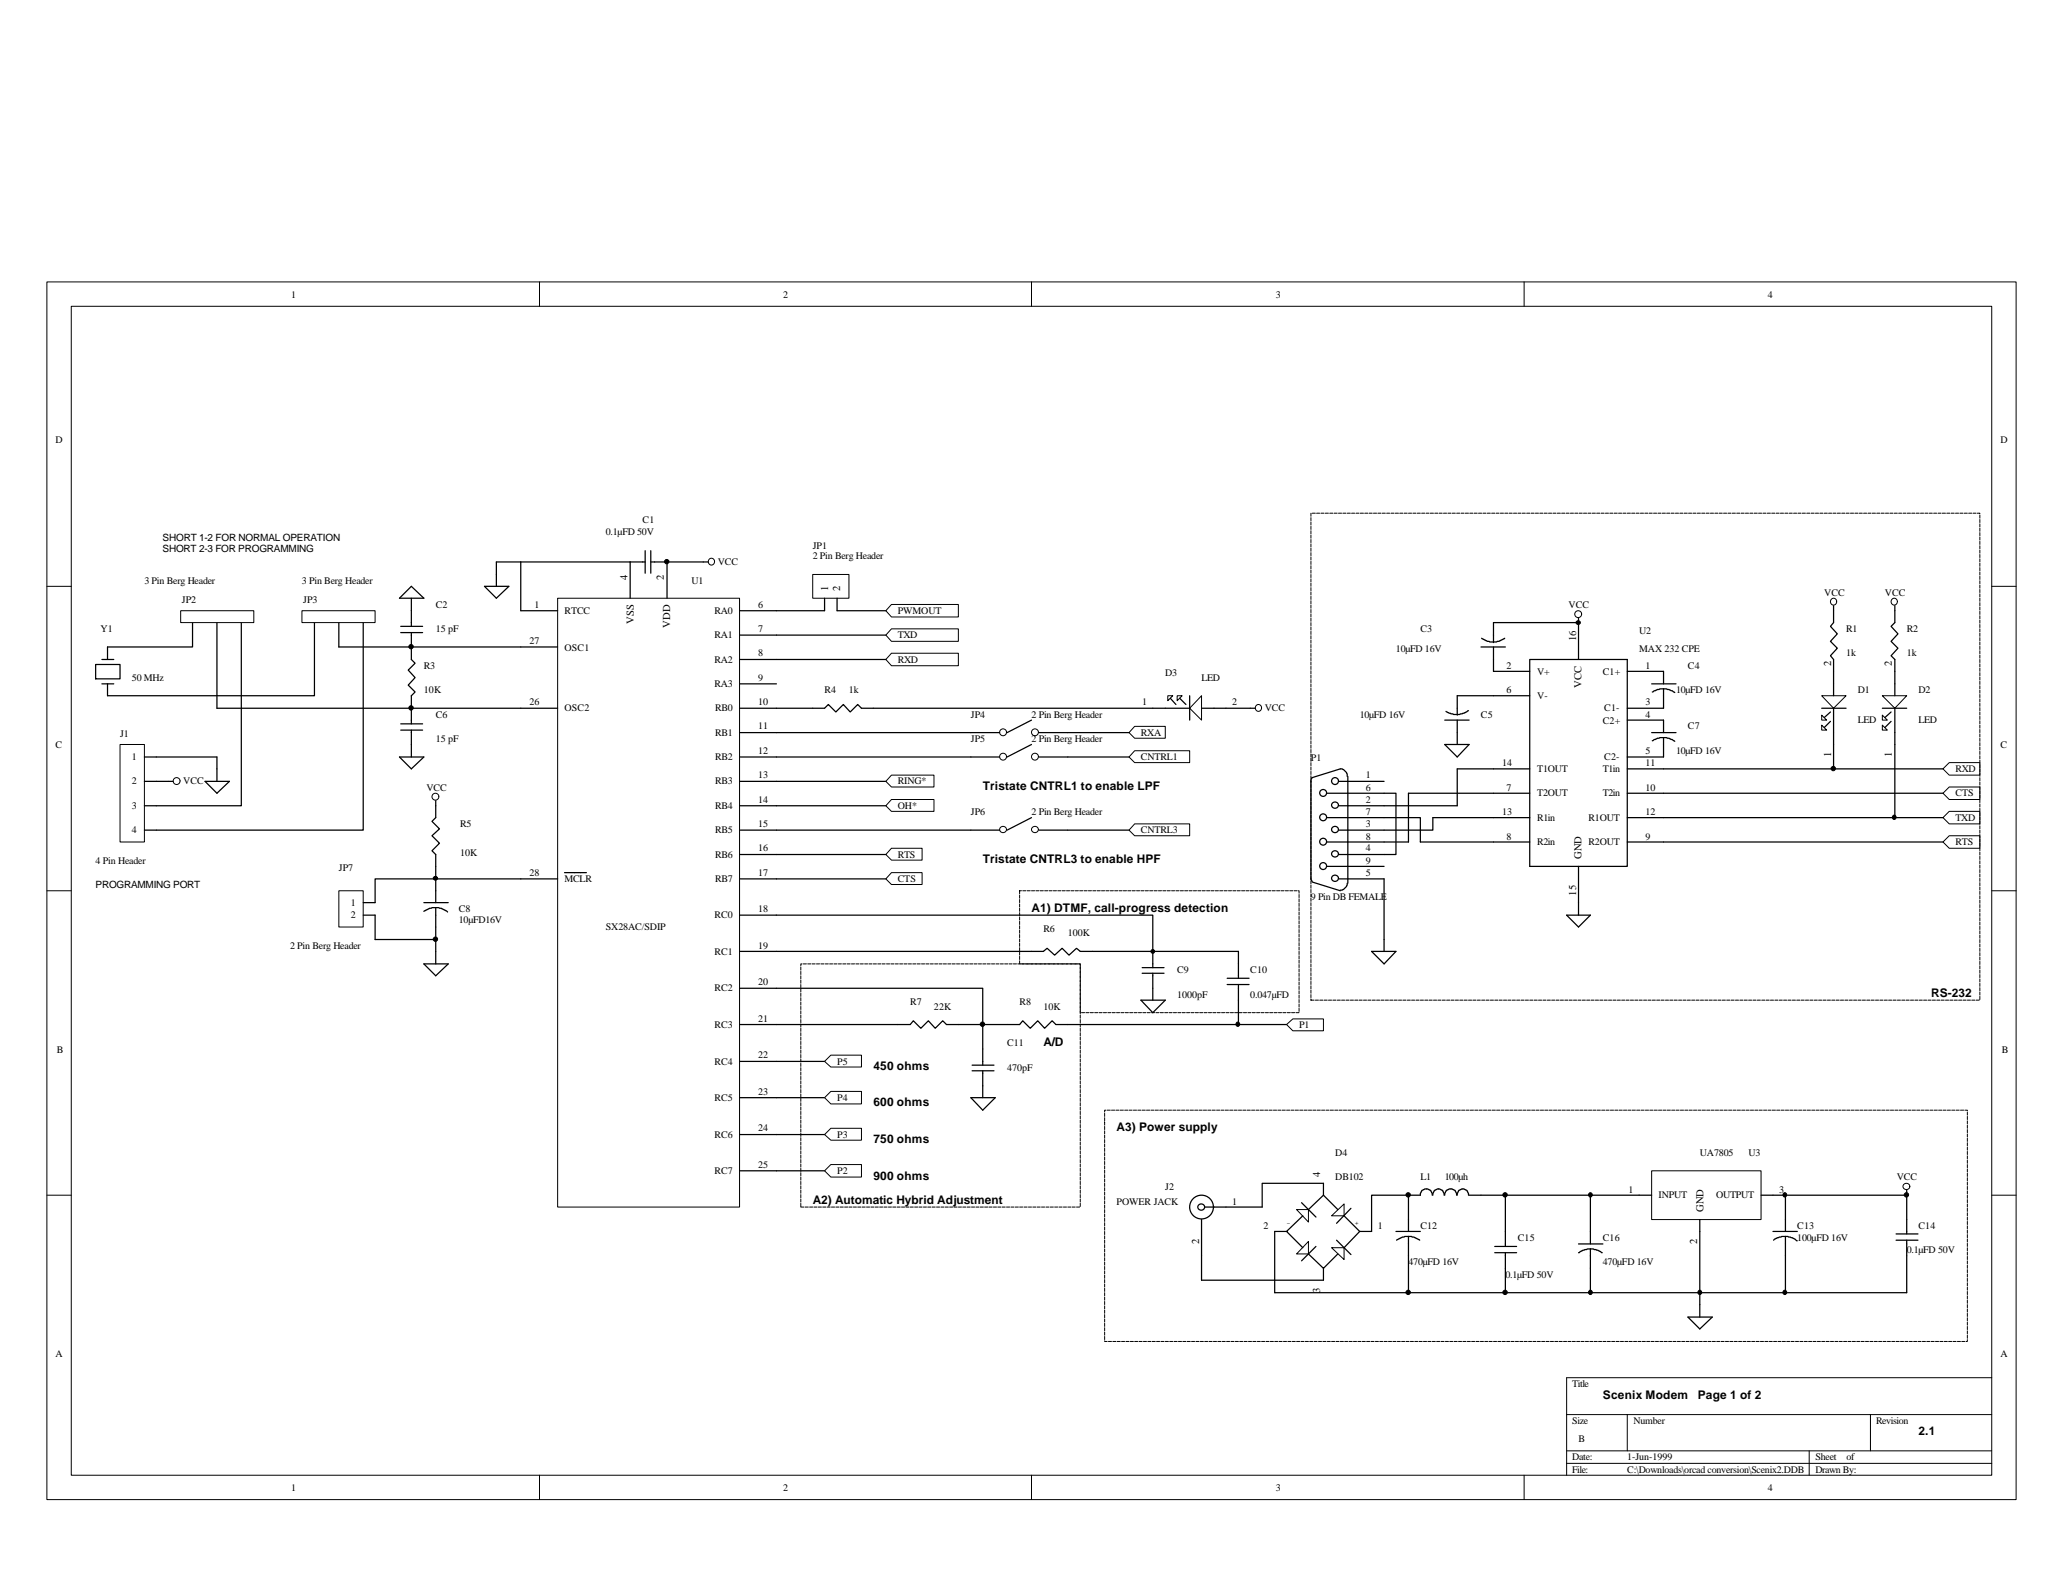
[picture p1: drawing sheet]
<svg xmlns="http://www.w3.org/2000/svg" width="279mm" height="216mm" viewBox="0 0 279 216" stroke-linecap="round" stroke-linejoin="round" font-family="sans-serif">
<g fill="none" stroke="#000" stroke-width=".14">
<path d="M6.3 38.2h266.7v164.9h-266.7zM73.1 38.2v3.3M139.7 38.2v3.3M206.4 38.2v3.3M9.7 41.5h260v158.3h-260zM6.3 79.4h3.4M269.7 79.4h3.3M6.3 120.6h3.4M269.7 120.6h3.3M6.3 161.9h3.4M269.7 161.9h3.3M73.1 199.8v3.3"/>
<path d="M139.7 199.8v3.3M206.4 199.8v3.3M212.2 191.6h57.5M212.2 196.5h57.5M212.2 198.2h57.5M220.4 191.6v4.9M245 196.5v3.3M253.3 191.6v4.9M269.7 186.6h-57.5v13.2"/>
</g>
<g fill="none" stroke="#000" stroke-width=".17">
<path d="M70.5 76.1v6.6M85.3 76.1h-18.1v1.7M90.3 76.1h4.9M13 90h3.3v1.9h-3.3zM13.8 89.3h1.6M13.8 92.6h1.6M26.1 84.3v3.3h-11.5v1.7M29.4 84.3v11.6h41.1M32.7 84.3v24.8h-11.5M42.6 84.3v9.9h-28v-1.6M45.9 84.3v3.3h24.6M49.2 84.3v28.1h-28"/>
<path d="M105.2 95.9h4.9M105.2 89.3h14.8M105.2 86h14.8M105.2 82.7h6.5M105.2 99.2h26.3M113.4 82.7h6.6M118.3 95.9h37.8M144.6 99.2h8.3M166 95.9h3.3M197.4 94.2h4.9M202.3 84.3h11.5M202.3 89.3v1.6"/>
<path d="M21.2 102.5h8.2v1.6M21.2 105.8h1.6M59 117.3v3.3M70.5 119h-19.7v3.3M105.2 119h14.8M105.2 105.8h14.8M105.2 115.7h14.8M105.2 112.4h26.3M105.2 109.1h14.8M105.2 102.5h26.3M144.6 112.4h8.3M144.6 102.5h8.3"/>
<path d="M187.5 107.4h1.6v8.3h-1.6M187.5 110.7h4.9v3.3h9.9M187.5 119v8.3M202.3 110.7h-8.2v1.7h-6.6M202.3 104.1h-4.9v5h-9.9M202.3 107.4h-11.5v6.6h-3.3M225.3 110.7h37.8M225.3 107.4h37.8M225.3 104.1h37.8M225.3 114h37.8M248.3 100.8v3.3M256.6 100.8v9.9"/>
<path d="M50.8 124v3.3h8.2M59 125.6v3.3M105.2 133.9h27.9v8.2M105.2 124h50.9v4.9M105.2 128.9h34.5M105.2 138.8h16.4M129.8 138.8h6.6M144.6 138.8h29.6M147.9 128.9h19.8v1.7M167.7 135.5v3.3M105.2 143.8h6.5M105.2 148.7h6.5"/>
<path d="M105.2 153.7h6.5M105.2 158.6h6.5M162.7 170.1v3.3h16.5M172.6 166.8v8.3h85.6v-5M179.2 160.3h-8.3v3.2h-4.9M190.8 165.2v-3.3h-5v4.9M190.8 170.1v5M200.6 161.9h21.4M203.9 161.9v4.9M203.9 171.8v3.3M215.4 161.9v4.9M215.4 171.8v3.3"/>
<path d="M230.2 166.8v9.9M240.1 161.9h18.1v3.3M241.8 161.9v3.3M241.8 170.1v5"/>
</g>
<g fill="#000" stroke="#000" stroke-width=".14">
<circle cx="90.3" cy="76.1" r=".3"/>
<circle cx="55.7" cy="95.9" r=".3"/>
<circle cx="55.7" cy="87.6" r=".3"/>
<circle cx="213.8" cy="84.3" r=".28"/>
<circle cx="59" cy="119" r=".28"/>
<circle cx="248.3" cy="104.1" r=".3"/>
<circle cx="256.5" cy="110.7" r=".27"/>
<circle cx="59" cy="127.2" r=".3"/>
<circle cx="133.1" cy="138.7" r=".3"/>
<circle cx="156.1" cy="128.9" r=".25"/>
<circle cx="167.6" cy="138.8" r=".27"/>
<circle cx="190.7" cy="161.8" r=".3"/>
<circle cx="190.7" cy="175" r=".3"/>
<circle cx="203.8" cy="161.8" r=".3"/>
<circle cx="203.8" cy="175" r=".3"/>
<circle cx="215.4" cy="161.9" r=".27"/>
<circle cx="215.4" cy="175.1" r=".27"/>
<circle cx="230.2" cy="175.1" r=".27"/>
<circle cx="241.7" cy="161.9" r=".27"/>
<circle cx="241.7" cy="175.1" r=".27"/>
<circle cx="258.2" cy="161.8" r=".3"/>
</g>
<path d="M24.5 82.7h9.9v1.6h-9.9z" fill="#fff" stroke="#000" stroke-width=".14"/>
<path d="M57.4 122.3h3.3M59 122.9l.8 .1 .8 .5M59 122.9l-.8 .1-.8 .4M59 120.6v1.7M59 122.9v2.7" fill="none" stroke="#000" stroke-width=".17"/>
<path d="M40.9 82.7h9.9v1.6h-9.9z" fill="#fff" stroke="#000" stroke-width=".14"/>
<path d="M85.3 76.1h2.1M87.4 74.6v3M88.1 76.1h2.2M88.1 74.6v3" fill="none" stroke="#000" stroke-width=".17"/>
<path d="M16.3 100.8h3.3v13.2h-3.3z" fill="#fff" stroke="#000" stroke-width=".14"/>
<path d="M54.3 84.8h2.9M54.3 85.7h2.9M54.3 98h2.9M54.3 98.9h2.9M55.7 85.7v3.6l.5 .5-.9 1 .9 1-.9 1 .9 .9-.5 .5v3.8M55.7 82.7v2.1M55.7 98.9v1.9M19.6 102.5h1.6M19.6 105.8h1.6M19.6 109.1h1.6M19.6 112.4h1.6" fill="none" stroke="#000" stroke-width=".17"/>
<path d="M45.9 120.6h3.3v5h-3.3z" fill="#fff" stroke="#000" stroke-width=".14"/>
<g fill="none" stroke="#000" stroke-width=".17">
<path d="M49.2 122.3h1.6M49.2 124h1.6M121.6 138.8h1.7l.4-.5 1 1 1-1 1 1 1-1 .5 .5h1.6M136.4 138.8h1.7l.4-.5 1 1 1-1 1 1 1-1 .5 .5h1.6M139.7 128.9h1.6l.5-.5 1 1 1-1 1 1 1-1 .5 .5h1.6M166.2 133.3h3M166.2 132.5h3M167.7 130.6v1.9M167.7 133.3v2.2M131.7 144.3h2.9M131.7 145h2.9M133.1 142.1v2.2"/>
<path d="M133.1 145v2.1"/>
</g>
<path d="M110.1 77.8h4.9v3.2h-4.9z" fill="#fff" stroke="#000" stroke-width=".14"/>
<path d="M110.1 95.9h1.6l.5-.5 1 1 1-1 .9 1 1.1-1 .5 .5h1.6M111.7 81v1.7M113.4 81v1.7M131.5 99.2h3.9M139.7 97.5l-3.3 1.7M140.7 99.2h3.9M131.5 102.5h3.9M131.5 112.4h3.9M139.7 100.8l-3.3 1.7M139.7 110.7l-3.3 1.7M140.7 102.5h3.9M140.7 112.4h3.9" fill="none" stroke="#000" stroke-width=".17"/>
<g fill="none" stroke="#000" stroke-width=".14">
<path d="M136.3 99.1a.47 .47 0 0 0-.7-.3 .47 .47 0 0 0 0 .8 .47 .47 0 0 0 .7-.4M140.6 99.1a.47 .47 0 0 0-.7-.3 .47 .47 0 0 0 0 .8 .47 .47 0 0 0 .7-.4M136.3 102.4a.47 .47 0 0 0-.7-.3 .47 .47 0 0 0 0 .8 .47 .47 0 0 0 .7-.4M140.6 102.4a.47 .47 0 0 0-.7-.3 .47 .47 0 0 0 0 .8 .47 .47 0 0 0 .7-.4"/>
<circle cx="135.9" cy="112.4" r=".45"/>
<circle cx="140.2" cy="112.4" r=".45"/>
</g>
<g fill="#fff" stroke="#000" stroke-width=".14">
<path d="M162.7 94.2v3.3l-1.6-1.6z" fill-rule="evenodd"/>
<path d="M159.4 94.2h.7l-.7 .7z" fill-rule="evenodd"/>
<path d="M158.2 94.2h.6l-.6 .7z" fill-rule="evenodd"/>
</g>
<path d="M156.1 95.9h5M158.5 94.6l.8 .8M159.8 94.6l.8 .8M161.1 94.2v3.3M162.7 95.9h3.3" fill="none" stroke="#000" stroke-width=".17"/>
<path d="M75.5 81h24.7v82.5h-24.7z" fill="#fff" stroke="#000" stroke-width=".14"/>
<g fill="none" stroke="#000" stroke-width=".17">
<path d="M85.3 76.1v4.9M90.3 76.1v4.9M70.5 82.7h5M70.5 95.9h5M70.5 87.6h5M100.2 82.7h5M100.2 86h5M100.2 89.3h5M100.2 92.6h5M100.2 95.9h5M100.2 99.2h5M70.5 119h5"/>
<path d="M76.5 118.2h2.9M100.2 102.5h5M100.2 105.8h5M100.2 109.1h5M100.2 112.4h5M100.2 115.7h5M100.2 119h5M100.2 124h5M100.2 128.9h5M100.2 133.9h5M100.2 138.8h5M100.2 143.8h5"/>
<path d="M100.2 148.7h5M100.2 153.7h5M100.2 158.6h5"/>
</g>
<g fill="#fff" stroke="#000" stroke-width=".14">
<path d="M254.9 94.2h3.3l-1.6 1.7z" fill-rule="evenodd"/>
<path d="M254.9 96.9l.7 .6h-.7z" fill-rule="evenodd"/>
<path d="M254.9 98.2l.7 .7h-.7z" fill-rule="evenodd"/>
</g>
<path d="M254.9 95.9h3.3M256.1 96.4l-.8 .8M256.1 97.7l-.8 .9M256.6 90.9v3.3M256.6 95.9v4.9" fill="none" stroke="#000" stroke-width=".17"/>
<g fill="#fff" stroke="#000" stroke-width=".14">
<path d="M246.7 94.2h3.3l-1.7 1.7z" fill-rule="evenodd"/>
<path d="M246.7 96.9l.7 .6h-.7z" fill-rule="evenodd"/>
<path d="M246.7 98.2l.7 .7h-.7z" fill-rule="evenodd"/>
</g>
<g fill="none" stroke="#000" stroke-width=".17">
<path d="M246.7 95.9h3.3M247.9 96.4l-.8 .8M247.9 97.7l-.8 .9M248.3 90.9v3.3M248.3 95.9v4.9M189.1 166.8h3.3M190.8 167.5l.7 .1 .8 .4M190.8 167.5l-.9 .1-.8 .4M190.8 165.2v1.6M190.8 167.5v2.6M202.4 169.7h3M202.4 168.8h3"/>
<path d="M203.9 166.8v2M203.9 169.7v2.1M213.8 168.5h3.3M215.4 169.2h.8l.8 .5M215.4 169.2h-.8l-.8 .5M215.4 166.8v1.7M215.4 169.2v2.6M240.1 166.8h3.3M241.8 167.5l.9 .1 .7 .5M241.8 167.5l-.8 .1-.8 .4M241.8 165.2v1.6M241.8 167.5v2.6"/>
</g>
<g fill="#fff" stroke="#000" stroke-width=".14">
<path d="M175.6 163.8h1.6v1.7z" fill-rule="evenodd"/>
<path d="M180.3 164.7l1.7-1.6v1.6z" fill-rule="evenodd"/>
<path d="M180.3 169h1.7v1.6z" fill-rule="evenodd"/>
<path d="M177.2 168.1v1.7h-1.6z" fill-rule="evenodd"/>
</g>
<path d="M172.6 166.8h1.6M176.3 162.9l1.9 1.9M176.4 164.7l-2.2 2.1 2.2 2.2M177.2 169.8l2 2 2-2M177.2 163.8l2-1.9 2 1.9M178.2 168.8l-1.9 2M179.2 160.3v1.6M179.2 171.8v1.6M181 168l2 1.9M182 164.7l2.1 2.1-2.1 2.2M183 163.7l-2 2M184.1 166.8h1.7" fill="none" stroke="#000" stroke-width=".17"/>
<path d="M223.7 158.6h14.8v6.6h-14.8z" fill="#fff" stroke="#000" stroke-width=".14"/>
<path d="M222 161.9h1.7M230.2 165.2v1.6M238.5 161.9h1.6" fill="none" stroke="#000" stroke-width=".17"/>
<circle cx="162.7" cy="163.5" r=".45" fill="#fff" stroke="#000" stroke-width=".17"/>
<g fill="none" stroke="#000" stroke-width=".17">
<path d="M195.7 97.5h3.3M197.4 94.2v2.7M197.4 97.5v1.7M198.9 96.3l-.4 .2a2.68 2.68 0 0 1-1.7 .3l-.5-.2-.5-.2M200.6 87.6h3.3M200.7 86.4l.5 .3a2.56 2.56 0 0 0 1.6 .2h.2l.8-.5M202.3 84.3v2.7M202.3 87.6v1.7M202.3 90.9h4.9M202.3 94.2h4.9M207.2 89.3h13.2v28h-13.2zM213.8 84.3v5"/>
<path d="M220.4 90.9h4.9v1.7M220.4 97.5h4.9v1.7M223.7 92.6h3.3M223.7 99.2h3.3M225.3 93.3l-.8 .1-.7 .3M225.3 93.3l.8 .1 .7 .4M225.3 99.9l-.8 .1-.7 .3M225.3 99.9l.8 .1 .7 .4M225.3 93.3v2.6h-4.9M225.3 99.9v2.6h-4.9M248.3 82.7v1.6l-.4 .5 .9 1.1-.9 1 .9 .9-.9 1 .4 .5v1.6M256.6 82.7v1.6l-.5 .5 .9 1.1-.9 1 .9 .9-.9 1 .5 .5v1.6"/>
<path d="M59 109.1v1.6l-.5 .6 1 1-1 .9 1 1-1 1 .5 .5v1.6M177.7 119.5l3.8 1.1M179.7 107.4a.47 .47 0 0 0-.7-.4 .47 .47 0 0 0 0 .8 .47 .47 0 0 0 .7-.4M179.7 110.7a.47 .47 0 0 0-.7-.4 .47 .47 0 0 0 0 .8 .47 .47 0 0 0 .7-.4M179.7 114a.47 .47 0 0 0-.7-.4 .47 .47 0 0 0 0 .8 .47 .47 0 0 0 .7-.4M179.7 117.3a.47 .47 0 0 0-.7-.4 .47 .47 0 0 0 0 .8 .47 .47 0 0 0 .7-.4M179.7 117.3h7.8M179.7 114h7.8M179.7 110.7h7.8M179.7 107.4h7.8M181.3 105.7a.47 .47 0 0 0-.7-.3 .47 .47 0 0 0 0 .8 .47 .47 0 0 0 .7-.4M181.4 119h6.1"/>
<path d="M181.4 115.7h6.1M181.4 112.4h6.1M181.4 109.1h6.1M181.4 105.8h6.1M182.5 119.6a1.14 1.14 0 0 1-.6 .9l-.4 .1M182.5 105.2a1.11 1.11 0 0 0-.6-1l-.4-.1-3.8 1.2-.2 .3v13.5l.2 .3M182.5 105.2v14.4M202.3 114h4.9M202.3 110.7h4.9M202.3 107.4h4.9M202.3 104.1h4.9M213.8 117.3v5"/>
<path d="M220.4 114h4.9M220.4 110.7h4.9M220.4 107.4h4.9M220.4 104.1h4.9M154.7 131.1h2.9M154.7 131.8h2.9M156.1 128.9v2.2M156.1 131.8v2.1M162.7 165.2v4.9M163.2 163.5h2.8M190.8 161.9h1.6a.81 .81 0 0 1 .8-.9 .81 .81 0 0 1 .8 .9M194.1 161.9a.77 .77 0 0 1 .7-.9 .77 .77 0 0 1 .8 .9"/>
<path d="M195.7 161.9a.81 .81 0 0 1 .8-.9 .81 .81 0 0 1 .8 .9M197.4 161.9a.77 .77 0 0 1 .7-.9 .77 .77 0 0 1 .8 .9M199 161.9h1.6M256.8 168h3M256.8 167.1h3M258.2 165.2v1.9M258.2 168v2.1"/>
<circle cx="180.8" cy="109.1" r=".45"/>
<circle cx="180.8" cy="112.4" r=".45"/>
<circle cx="180.8" cy="115.7" r=".45"/>
<circle cx="180.8" cy="119" r=".45"/>
<circle cx="162.7" cy="163.5" r="1.61"/>
</g>
<g fill="#fff" stroke="#000" stroke-width=".14">
<path d="M112.5 142.9h4.2v1.6h-4.2l-.8-.7z" fill-rule="evenodd"/>
<path d="M112.5 147.8h4.2v1.7h-4.2l-.8-.8z" fill-rule="evenodd"/>
<path d="M112.5 152.8h4.2v1.6h-4.2l-.8-.7z" fill-rule="evenodd"/>
<path d="M112.5 157.7h4.2v1.7h-4.2l-.8-.8z" fill-rule="evenodd"/>
<path d="M174.2 138.8l.9-.8h4.1v1.6h-4.1z" fill-rule="evenodd"/>
<path d="M120.7 81.9h9.1v1.7h-9.1l-.7-.9z" fill-rule="evenodd"/>
<path d="M120.7 118.2h4.2v1.6h-4.2l-.7-.8z" fill-rule="evenodd"/>
<path d="M120.7 114.9h4.2v1.6h-4.2l-.7-.8z" fill-rule="evenodd"/>
<path d="M153.7 111.6h7.4v1.6h-7.4l-.8-.8z" fill-rule="evenodd"/>
<path d="M120.7 108.3h5.8v1.6h-5.8l-.7-.8z" fill-rule="evenodd"/>
<path d="M120.7 105h5.8v1.6h-5.8l-.7-.8z" fill-rule="evenodd"/>
<path d="M153.7 101.7h7.4v1.6h-7.4l-.8-.8z" fill-rule="evenodd"/>
<path d="M153.7 98.4h4.1v1.6h-4.1l-.8-.8z" fill-rule="evenodd"/>
<path d="M263.1 104.1l.9-.8h4.1v1.7h-4.1z" fill-rule="evenodd"/>
<path d="M263.1 110.7l.9-.8h4.1v1.7h-4.1z" fill-rule="evenodd"/>
<path d="M263.1 107.4l.9-.8h4.1v1.7h-4.1z" fill-rule="evenodd"/>
<path d="M263.1 114l.9-.8h4.1v1.7h-4.1z" fill-rule="evenodd"/>
<path d="M120.7 88.5h9.1v1.7h-9.1l-.7-.9z" fill-rule="evenodd"/>
<path d="M120.7 85.2h9.1v1.7h-9.1l-.7-.9z" fill-rule="evenodd"/>
</g>
<g fill="none" stroke="#000" stroke-width=".17">
<path d="M55.7 79.4l1.7 1.6h-3.3zM65.6 79.4h3.3l-1.7 1.6zM67.2 77.8v1.6M95.2 76.1h.7M55.7 81v1.7M169.3 95.9h.7M197.4 99.2v1.6M213.8 83.7v.6M248.3 82v.7M256.6 82v.7M22.8 105.8h.7M27.8 105.8h3.3l-1.7 1.6z"/>
<path d="M29.4 104.1v1.7M54.1 102.5h3.3l-1.7 1.6zM55.7 100.8v1.7M59 108.5v.6M195.7 100.8h3.3l-1.6 1.7zM57.4 130.6h3.3l-1.7 1.6zM59 128.9v1.7M154.5 135.5h3.3l-1.7 1.7zM156.1 133.9v1.6M185.8 128.9h3.3l-1.6 1.7zM187.5 127.3v1.6M212.2 124h3.2l-1.6 1.6z"/>
<path d="M213.8 122.3v1.7M131.5 148.7h3.3l-1.7 1.7zM133.1 147.1v1.6M228.6 178.4h3.3l-1.7 1.6zM230.2 176.7v1.7M258.2 161.2v.7"/>
</g>
<g fill="none" stroke="#000" stroke-width=".14">
<path d="M96.8 76a.42 .42 0 0 0-.7-.3 .42 .42 0 0 0 0 .7 .42 .42 0 0 0 .7-.3M170.9 95.8a.42 .42 0 0 0-.7-.3 .42 .42 0 0 0 0 .7 .42 .42 0 0 0 .7-.3M214.2 83.1a.47 .47 0 0 0-.7-.3 .47 .47 0 0 0 0 .8 .47 .47 0 0 0 .7-.4M248.8 81.4a.42 .42 0 0 0-.7-.3 .42 .42 0 0 0 0 .7 .42 .42 0 0 0 .7-.3M257 81.4a.42 .42 0 0 0-.7-.3 .42 .42 0 0 0 0 .7 .42 .42 0 0 0 .7-.3M24.4 105.7a.47 .47 0 0 0-.7-.3 .47 .47 0 0 0 0 .8 .47 .47 0 0 0 .7-.4M59.4 107.9a.47 .47 0 0 0-.7-.4 .47 .47 0 0 0 0 .8 .47 .47 0 0 0 .7-.4"/>
<circle cx="258.2" cy="160.7" r=".45"/>
</g>
<path d="M177.5 69.5h90.6v66h-90.6zM108.5 130.6h37.8v32.9h-37.8zM138.1 120.6v10h8.2v6.6h29.6v-16.6h-37.8M149.6 152v29.7h116.8v-31.3h-116.8v1.6" fill="none" stroke="#000" stroke-width=".14" stroke-dasharray=".4 .2"/>
<g font-size="1.6">
<text x="133.1" y="107">Tristate CNTRL1 to enable LPF</text>
<text x="133.1" y="116.9">Tristate CNTRL3 to enable HPF</text>
<text x="139.7" y="123.5">A1) DTMF, call-progress detection</text>
<text x="261.5" y="135">RS-232</text>
<text x="141.3" y="141.6">A/D</text>
<text x="118.3" y="149.9">600 ohms</text>
<text x="118.3" y="144.9">450 ohms</text>
<text x="118.3" y="154.9">750 ohms</text>
<text x="151.2" y="153.2">A3) Power supply</text>
<text x="118.3" y="159.8">900 ohms</text>
<text x="110.1" y="163.1">A2) Automatic Hybrid Adjustment</text>
<text x="217.1" y="189.5">Scenix Modem</text>
<text x="229.9" y="189.5">Page 1 of 2</text>
<text x="259.8" y="194.4">2.1</text>
</g>
<g font-size="1.4">
<text x="39.5" y="40.3">1</text>
<text x="106.1" y="40.3">2</text>
<text x="172.8" y="40.3">3</text>
<text x="239.4" y="40.3">4</text>
<text x="7.5" y="60">D</text>
<text x="270.9" y="60">D</text>
<text x="87" y="70.8">C1</text>
<text x="22" y="73.2">SHORT 1-2 FOR NORMAL OPERATION</text>
<text x="22" y="74.8">SHORT 2-3 FOR PROGRAMMING</text>
<text x="82" y="72.5">0.1µFD 50V</text>
<text x="97.2" y="76.5">VCC</text>
<text x="110.1" y="74.4">JP1</text>
<text x="110.1" y="75.8">2 Pin Berg Header</text>
<text x="19.6" y="79.1">3 Pin Berg Header</text>
<text x="24.6" y="81.7">JP2</text>
<text x="40.9" y="79.1">3 Pin Berg Header</text>
<text x="41.1" y="81.7">JP3</text>
<text x="59" y="82.3">C2</text>
<text x="72.4" y="82.3">1</text>
<text x="76.5" y="83.1">RTCC</text>
<text x="85" y="78.6" transform="rotate(-90 85 78.6)">4</text>
<text x="89.9" y="78.6" transform="rotate(-90 89.9 78.6)">2</text>
<text x="93.6" y="79.1">U1</text>
<text x="96.8" y="83.1">RA0</text>
<text x="102.7" y="82.3">6</text>
<text x="112.2" y="80.1" transform="rotate(-90 112.2 80.1)">1</text>
<text x="113.8" y="80.1" transform="rotate(-90 113.8 80.1)">2</text>
<text x="121.6" y="83.1">PWMOUT</text>
<text x="212.4" y="82.3">VCC</text>
<text x="247.1" y="80.7">VCC</text>
<text x="255.3" y="80.7">VCC</text>
<text x="13.6" y="85.6">Y1</text>
<text x="59" y="85.6">15 pF</text>
<text x="71.7" y="87.3">27</text>
<text x="76.5" y="88.1">OSC1</text>
<text x="85.9" y="84.5" transform="rotate(-90 85.9 84.5)">VSS</text>
<text x="90.8" y="85" transform="rotate(-90 90.8 85)">VDD</text>
<text x="96.8" y="86.4">RA1</text>
<text x="96.8" y="89.7">RA2</text>
<text x="102.7" y="85.6">7</text>
<text x="102.7" y="88.9">8</text>
<text x="121.6" y="89.7">RXD</text>
<text x="121.6" y="86.4">TXD</text>
<text x="189.1" y="88.3">10µFD 16V</text>
<text x="192.4" y="85.6">C3</text>
<text x="213.4" y="86.9" transform="rotate(-90 213.4 86.9)">16</text>
<text x="222" y="85.9">U2</text>
<text x="222" y="88.3">MAX 232 CPE</text>
<text x="250" y="85.6">R1</text>
<text x="250" y="88.9">1k</text>
<text x="258.2" y="85.6">R2</text>
<text x="258.2" y="88.9">1k</text>
<text x="17.9" y="92.2">50 MHz</text>
<text x="57.4" y="90.6">R3</text>
<text x="57.4" y="93.9">10K</text>
<text x="71.7" y="95.5">26</text>
<text x="96.8" y="93">RA3</text>
<text x="102.7" y="92.2">9</text>
<text x="102.7" y="95.5">10</text>
<text x="111.7" y="93.9">R4</text>
<text x="115" y="93.9">1k</text>
<text x="154.7" y="95.5">1</text>
<text x="157.8" y="91.6">D3</text>
<text x="162.7" y="92.2">LED</text>
<text x="166.9" y="95.5">2</text>
<text x="204" y="90.6">2</text>
<text x="204" y="93.9">6</text>
<text x="208.2" y="91.4">V+</text>
<text x="208.2" y="94.7">V-</text>
<text x="214.2" y="93.1" transform="rotate(-90 214.2 93.1)">VCC</text>
<text x="217.1" y="91.4">C1+</text>
<text x="222.8" y="90.6">1</text>
<text x="222.8" y="95.5">3</text>
<text x="227" y="93.9">10µFD 16V</text>
<text x="228.6" y="90.6">C4</text>
<text x="248" y="90.2" transform="rotate(-90 248 90.2)">2</text>
<text x="251.6" y="93.9">D1</text>
<text x="256.2" y="90.2" transform="rotate(-90 256.2 90.2)">2</text>
<text x="259.8" y="93.9">D2</text>
<text x="7.5" y="101.3">C</text>
<text x="16.3" y="99.8">J1</text>
<text x="59" y="97.2">C6</text>
<text x="59" y="100.5">15 pF</text>
<text x="76.5" y="96.4">OSC2</text>
<text x="96.9" y="96.4">RB0</text>
<text x="96.9" y="99.7">RB1</text>
<text x="102.7" y="98.8">11</text>
<text x="131.5" y="100.5">JP5</text>
<text x="131.5" y="97.2">JP4</text>
<text x="139.7" y="100.5">2 Pin Berg Header</text>
<text x="139.7" y="97.2">2 Pin Berg Header</text>
<text x="154.5" y="99.7">RXA</text>
<text x="171.3" y="96.4">VCC</text>
<text x="184.1" y="97.2">10µFD 16V</text>
<text x="200.6" y="97.2">C5</text>
<text x="217.1" y="98">C2+</text>
<text x="217.3" y="96.4">C1-</text>
<text x="222.8" y="97.2">4</text>
<text x="228.6" y="98.8">C7</text>
<text x="251.6" y="97.9">LED</text>
<text x="259.8" y="97.9">LED</text>
<text x="270.9" y="101.3">C</text>
<text x="17.9" y="103">1</text>
<text x="17.9" y="106.3">2</text>
<text x="24.8" y="106.3">VCC</text>
<text x="57.7" y="107.1">VCC</text>
<text x="96.9" y="103">RB2</text>
<text x="96.9" y="106.3">RB3</text>
<text x="102.7" y="102.1">12</text>
<text x="102.7" y="105.4">13</text>
<text x="121.6" y="106.3">RING*</text>
<text x="154.5" y="103">CNTRL1</text>
<text x="177.5" y="103.1">P1</text>
<text x="185" y="107.1">6</text>
<text x="185" y="105.4">1</text>
<text x="203.5" y="103.8">14</text>
<text x="204" y="107.1">7</text>
<text x="208.2" y="104.6">T1OUT</text>
<text x="208.2" y="107.9">T2OUT</text>
<text x="217.1" y="104.6">T1in</text>
<text x="217.1" y="107.9">T2in</text>
<text x="217.3" y="103">C2-</text>
<text x="222.8" y="103.8">11</text>
<text x="222.8" y="107.1">10</text>
<text x="222.8" y="102.1">5</text>
<text x="227" y="102.1">10µFD 16V</text>
<text x="248" y="102.5" transform="rotate(-90 248 102.5)">1</text>
<text x="256.2" y="102.5" transform="rotate(-90 256.2 102.5)">1</text>
<text x="264.8" y="104.6">RXD</text>
<text x="264.8" y="107.9">CTS</text>
<text x="17.9" y="109.6">3</text>
<text x="17.9" y="112.9">4</text>
<text x="62.3" y="112">R5</text>
<text x="96.9" y="109.6">RB4</text>
<text x="96.9" y="112.9">RB5</text>
<text x="102.7" y="108.7">14</text>
<text x="102.7" y="112">15</text>
<text x="121.6" y="109.6">OH*</text>
<text x="131.5" y="110.4">JP6</text>
<text x="139.7" y="110.4">2 Pin Berg Header</text>
<text x="154.5" y="112.9">CNTRL3</text>
<text x="185" y="113.7">8</text>
<text x="185" y="112">3</text>
<text x="185" y="110.4">7</text>
<text x="185" y="108.7">2</text>
<text x="203.5" y="110.4">13</text>
<text x="204" y="113.7">8</text>
<text x="208.2" y="111.2">R1in</text>
<text x="215.1" y="111.2">R1OUT</text>
<text x="222.8" y="113.7">9</text>
<text x="222.8" y="110.4">12</text>
<text x="264.8" y="111.2">TXD</text>
<text x="13" y="117">4 Pin Header</text>
<text x="45.9" y="117.9">JP7</text>
<text x="62.3" y="116">10K</text>
<text x="71.7" y="118.6">28</text>
<text x="76.5" y="119.5">MCLR</text>
<text x="96.9" y="116.2">RB6</text>
<text x="96.9" y="119.5">RB7</text>
<text x="102.7" y="115.3">16</text>
<text x="102.7" y="118.6">17</text>
<text x="121.6" y="119.5">CTS</text>
<text x="121.6" y="116.2">RTS</text>
<text x="185" y="118.6">5</text>
<text x="185" y="117">9</text>
<text x="185" y="115.3">4</text>
<text x="208.2" y="114.5">R2in</text>
<text x="214.2" y="116.3" transform="rotate(-90 214.2 116.3)">GND</text>
<text x="215.1" y="114.5">R2OUT</text>
<text x="264.8" y="114.5">RTS</text>
<text x="13" y="120.3">PROGRAMMING PORT</text>
<text x="47.5" y="122.8">1</text>
<text x="47.5" y="124.4">2</text>
<text x="62.1" y="123.5">C8</text>
<text x="62.1" y="125.1">10µFD16V</text>
<text x="82" y="125.9">SX28AC/SDIP</text>
<text x="96.8" y="124.4">RC0</text>
<text x="102.7" y="123.5">18</text>
<text x="177.5" y="121.9">9 Pin DB FEMALE</text>
<text x="213.4" y="121.3" transform="rotate(-90 213.4 121.3)">15</text>
<text x="39.3" y="128.5">2 Pin Berg Header</text>
<text x="96.8" y="129.4">RC1</text>
<text x="102.7" y="128.5">19</text>
<text x="141.3" y="126.2">R6</text>
<text x="144.6" y="126.8">100K</text>
<text x="159.4" y="131.8">C9</text>
<text x="169.3" y="131.8">C10</text>
<text x="96.8" y="134.3">RC2</text>
<text x="102.7" y="133.4">20</text>
<text x="123.3" y="136.1">R7</text>
<text x="126.5" y="136.7">22K</text>
<text x="138.1" y="136.1">R8</text>
<text x="141.3" y="136.7">10K</text>
<text x="159.4" y="135.1">1000pF</text>
<text x="169.3" y="135.1">0.047µFD</text>
<text x="7.7" y="142.6">B</text>
<text x="96.8" y="139.3">RC3</text>
<text x="102.7" y="138.4">21</text>
<text x="102.7" y="143.3">22</text>
<text x="136.4" y="141.7">C11</text>
<text x="175.9" y="139.3">P1</text>
<text x="271.1" y="142.6">B</text>
<text x="96.8" y="144.2">RC4</text>
<text x="96.8" y="149.1">RC5</text>
<text x="102.7" y="148.3">23</text>
<text x="113.4" y="144.2">P5</text>
<text x="113.4" y="149.1">P4</text>
<text x="136.4" y="145">470pF</text>
<text x="96.8" y="154.1">RC6</text>
<text x="102.7" y="153.2">24</text>
<text x="113.4" y="154.1">P3</text>
<text x="96.8" y="159">RC7</text>
<text x="102.7" y="158.2">25</text>
<text x="113.4" y="159">P2</text>
<text x="157.8" y="161.2">J2</text>
<text x="178.8" y="159.4" transform="rotate(-90 178.8 159.4)">4</text>
<text x="180.8" y="156.5">D4</text>
<text x="180.8" y="159.9">DB102</text>
<text x="192.4" y="159.9">L1</text>
<text x="195.7" y="159.9">100µh</text>
<text x="220.6" y="161.5">1</text>
<text x="230.2" y="156.5">UA7805</text>
<text x="236.8" y="156.5">U3</text>
<text x="241" y="161.5">3</text>
<text x="256.9" y="159.9">VCC</text>
<text x="151.2" y="163.2">POWER JACK</text>
<text x="166.9" y="163.2">1</text>
<text x="171.1" y="166.5">2</text>
<text x="186.6" y="166.5">1</text>
<text x="192.4" y="166.5">C12</text>
<text x="224.6" y="162.3">INPUT</text>
<text x="230.7" y="164.2" transform="rotate(-90 230.7 164.2)">GND</text>
<text x="232.4" y="162.3">OUTPUT</text>
<text x="243.4" y="166.5">C13</text>
<text x="259.8" y="166.5">C14</text>
<text x="162.4" y="168.5" transform="rotate(-90 162.4 168.5)">2</text>
<text x="190.8" y="171.4">470µFD 16V</text>
<text x="203.9" y="173.1">0.1µFD 50V</text>
<text x="205.6" y="168.1">C15</text>
<text x="217.1" y="168.1">C16</text>
<text x="217.1" y="171.4">470µFD 16V</text>
<text x="229.9" y="168.5" transform="rotate(-90 229.9 168.5)">2</text>
<text x="243.4" y="168.1">100µFD 16V</text>
<text x="258.2" y="169.8">0.1µFD 50V</text>
<text x="178.8" y="175.1" transform="rotate(-90 178.8 175.1)">3</text>
<text x="7.5" y="183.8">A</text>
<text x="270.9" y="183.8">A</text>
<text x="212.9" y="187.9">Title</text>
<text x="212.9" y="192.9">Size</text>
<text x="212.9" y="197.8">Date:</text>
<text x="213.8" y="195.3">B</text>
<text x="220.4" y="197.8">1-Jun-1999</text>
<text x="221.2" y="192.9">Number</text>
<text x="245.9" y="197.8">Sheet</text>
<text x="250.1" y="197.8">of</text>
<text x="254.1" y="192.9">Revision</text>
<text x="39.5" y="201.9">1</text>
<text x="106.1" y="201.9">2</text>
<text x="172.8" y="201.9">3</text>
<text x="212.9" y="199.5">File:</text>
<text x="220.4" y="199.5">C:\Downloads\orcad conversion\Scenix2.DDB</text>
<text x="239.4" y="201.9">4</text>
<text x="245.9" y="199.5">Drawn By:</text>
</g>
<g font-size=".9">
<text x="174.2" y="165.9">-</text>
<text x="183.5" y="165.9">+</text>
</g>
</svg>
